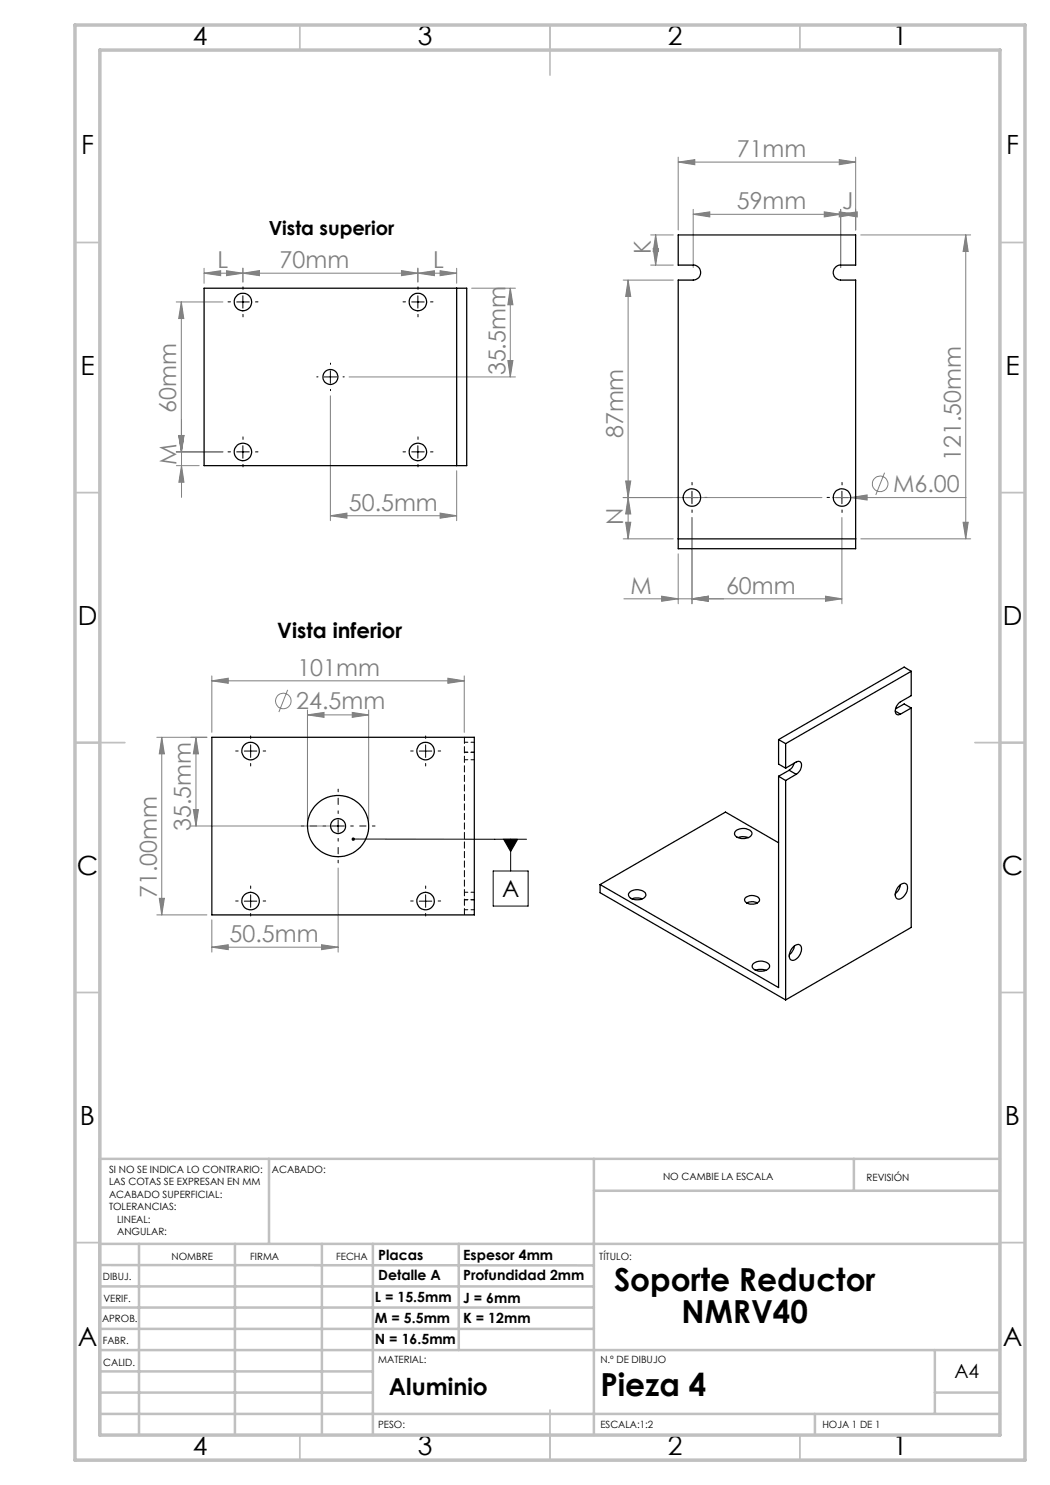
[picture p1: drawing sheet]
<svg xmlns="http://www.w3.org/2000/svg" width="210mm" height="297mm" viewBox="0 0 210 297" stroke-linecap="round" stroke-linejoin="round" font-family="sans-serif">
<g fill="none" stroke="#808080" stroke-width=".2">
<path d="M135.6 32.4l3.4-.5v1zM135.6 31.4v14.6M135.6 32.4h35.5M167.9 31.9l3.2 .5-3.2 .5zM171.1 31.4v14.6M40.8 54.6l3.3-.5v1zM40.8 53.7v3M45.3 54.1l3.3 .5-3.3 .5zM48.6 54.6l3.3-.5v1zM48.6 53.6v2.8M80.3 54.1l3.3 .5-3.3 .5zM83.6 54.6l3.3-.5v1z"/>
<path d="M83.6 53.6v2.8M88 54.1l3.3 .5-3.3 .5zM91.3 54.6h-50.5M91.3 53.7v3M94.3 57.6h8.8M102.1 57.6l.5 3.4h-1zM102.1 57.6v17.8M124.6 56h10.1M125.6 56l.6 3.3h-1.1zM125.6 56v51.8M130.1 47h4.6M130.1 53h4.6"/>
<path d="M130.6 49.7h1.1l-.6 3.3zM131.1 47l.6 3.3h-1.1zM131.1 47v6M138.6 42.9l3.4-.5v1zM138.6 41.9v11.6M138.6 42.9h32.5M164.9 42.4l3.2 .5-3.2 .5zM167.9 42.4l3.2 .5-3.2 .5zM168.1 42.9l3.4-.5v1zM168.1 41.9v11.6M172.2 47h21.9M193.1 47l.5 3.3h-1z"/>
<path d="M193.1 47v60.8M35.2 60.4h9.4M36.3 60.4l.5 3.3h-1.1zM36.3 60.4v30M66.1 79.2v24.9M69.8 75.4h33.3M101.6 72.1h1l-.5 3.3zM35.2 90.4h9.4M35.3 93.1h4.5M35.7 87.1h1.1l-.5 3.3zM35.8 87.1h1l-.5 3.3zM36.3 93.1l.5 3.3h-1z"/>
<path d="M36.3 84v15.5M91.3 94.2v9.9M124.6 99.5h39.8M125.1 96.2h1.1l-.6 3.3zM125.6 99.5l.6 3.3h-1.1zM166.7 99.5h26.5M170.1 99.5l3.3-.5v1zM176.9 94.5l-1.7 4.5M66.1 103.1l3.3-.5v1zM66.1 103.1h25.2M88 102.6l3.3 .5-3.3 .5zM124.6 107.8h10.1"/>
<path d="M124.8 119.8h43.6M125.1 104.5h1.1l-.6 3.3zM132.3 119.2l3.3 .6-3.3 .5zM135.6 110.8v10M138.4 103.5v17.3M138.4 119.8l3.3-.6v1.1zM165.1 119.2l3.3 .6-3.3 .5zM168.4 103.5v17.3M172.2 107.8h21.9M192.6 104.5h1l-.5 3.3zM42.4 136.2l3.2-.6v1.1zM42.4 135.2v11.3"/>
<path d="M42.4 136.2h50.5M57.5 138l-1.7 4.4M89.6 135.6l3.3 .6-3.3 .5zM92.9 135.2v11.3M31.4 147.5h10M32.3 147.5l.6 3.3h-1zM32.3 147.5v35.5M39.2 147.5l.5 3.3h-1zM39.2 147.5v17.7M61.5 143l3.3-.5v1zM61.5 142v22.2M61.5 143h12.2"/>
<path d="M70.4 142.5l3.3 .5-3.3 .5zM73.7 142v22.2M31.9 179.7h1l-.6 3.3zM38.2 165.2h28.4M38.7 161.9h1l-.5 3.3zM67.6 173.6v16.8M31.4 183h10M42.4 189.4l3.2-.5v1zM42.4 184v6.4M42.4 189.4h25.2M64.3 188.9l3.3 .5-3.3 .5z"/>
<circle cx="176" cy="96.8" r="1.56"/>
<circle cx="56.7" cy="140.2" r="1.56"/>
</g>
<g fill="none" stroke="#000" stroke-width=".2">
<path d="M48.6 59.2v2.4M83.6 59.2v2.4M47.3 60.4h2.5M64.8 75.4h2.5M66.1 74.2v2.5M82.3 60.4h2.5M47.3 90.4h2.5M48.6 89.1v2.5M82.3 90.4h2.5M83.6 89.1v2.5M137.1 99.5h2.5M138.4 98.2v2.5"/>
<path d="M167.1 99.5h2.6M168.4 98.2v2.5M48.9 150.2h2.5M50.1 149v2.5M83.9 150.2h2.5M85.1 149v2.5M50.1 179v2.5M66.4 165.2h2.5M67.6 164v2.5M70.7 167.8h34.6M85.1 179v2.5M98.6 174.2h7v7h-7z"/>
<path d="M100.7 167.8h2.8l-1.4 2.5zM102.1 167.8v6.4M48.9 180.2h2.5M83.9 180.2h2.5"/>
</g>
<g fill="none" stroke="#000" stroke-width=".2" stroke-dasharray="15.2 1.3 1.3 1.3">
<path d="M48.6 57.9v-.5M83.6 57.9v-.5M46.1 60.4h-.5M48.6 62.9v.5M51.1 60.4h.5M63.6 75.4h-.3M66.1 72.9v-.3M66.1 77.9v.2M68.6 75.4h.2M81.1 60.4h-.5M83.6 62.9v.5M86.1 60.4h.5"/>
<path d="M46.1 90.4h-.5M48.6 87.9v-.5M48.6 92.9v.5M51.1 90.4h.5M81.1 90.4h-.5M83.6 87.9v-.5M83.6 92.9v.5M86.1 90.4h.5M135.9 99.5h-.5M138.4 97v-.5M140.9 99.5h.5M165.9 99.5h-.5"/>
<path d="M168.4 97v-.5M170.9 99.5h.5M138.4 102v.5M168.4 102v.5M47.6 150.2h-.5M50.1 147.7v-.5M50.1 152.7v.5M52.6 150.2h.5M82.6 150.2h-.5M85.1 147.7v-.5M85.1 152.7v.5M87.6 150.2h.5"/>
<path d="M50.1 177.7v-.5M85.1 177.7v-.5M47.6 180.2h-.5M50.1 182.7v.5M52.6 180.2h.5M82.6 180.2h-.5M85.1 182.7v.5M87.6 180.2h.5"/>
</g>
<path d="M65.1 165.2h-4.8M67.6 162.7v-4.9M67.6 167.7v4.9M70.1 165.2h4.9" fill="none" stroke="#000" stroke-width=".2" stroke-dasharray="15.2 1.3 1.3 1.3" stroke-dashoffset="14.7"/>
<g fill="none" stroke="#c0c0c0" stroke-width=".35">
<path d="M60 5v5M110 5v10M160 5v5M15 48.5h5M200 48.5h5M15 98.5h5M200 98.5h5M15 148.5h10M195 148.5h10M15 198.5h5M200 198.5h5M15 248.5h5"/>
<path d="M200 248.5h5M60 287v5M110 282v10M160 287v5"/>
</g>
<g fill="none" stroke="#c0c0c0" stroke-width=".5">
<path d="M53.8 231.8v17M118.8 231.8v55.2M118.8 238.2h81.2M170.8 231.8v6.4M200 231.8h-180v55.2M20 248.8h180M20 257.3h98.8M20 253l98.8 .1M27.8 248.8v38.2M47 248.8v38.2M64.4 248.8v38.2M74.6 248.8v38.2"/>
<path d="M91.8 248.8v21.2M20 265.8h98.8M20 261.5h98.8M20 278.5h54.6M20 274.3h54.6M20 270h180M187 278.5h13M187 270v12.8M20 282.8h180M163 282.8v4.2"/>
</g>
<path d="M15 5h190v287h-190zM20 10h180v277h-180z" fill="none" stroke="#c0c0c0" stroke-width=".7"/>
<path d="M100.7 167.8l1.4 2.5 1.4-2.5zM70.4 167.6l-.1 .2h.4h-.4a.34 .34 0 0 0 .4 .4 .34 .34 0 0 0 .3-.5 .34 .34 0 0 0-.6-.1z" fill="#000"/>
<g fill="#808080">
<path d="M170.1 99.5l3.3-.5v1z"/>
<path d="M64.3 188.9l3.3 .5-3.3 .5zM42.4 189.4l3.2-.5v1z"/>
<path d="M61.5 143l3.3-.5v1zM70.4 142.5l3.3 .5-3.3 .5zM138.4 119.8l3.3-.6v1.1zM165.1 119.2l3.3 .6-3.3 .5zM138.6 42.9l3.4-.5v1zM164.9 42.4l3.2 .5-3.2 .5zM168.1 42.9l3.4-.5v1zM167.9 42.4l3.2 .5-3.2 .5zM135.6 32.4l3.4-.5v1zM167.9 31.9l3.2 .5-3.2 .5zM48.6 54.6l3.3-.5v1zM80.3 54.1l3.3 .5-3.3 .5z"/>
<path d="M66.1 103.1l3.3-.5v1zM88 102.6l3.3 .5-3.3 .5zM83.6 54.6l3.3-.5v1zM88 54.1l3.3 .5-3.3 .5z"/>
<path d="M40.8 54.6l3.3-.5v1zM45.3 54.1l3.3 .5-3.3 .5z"/>
<path d="M138.4 119.8l3.3-.6v1.1zM132.3 119.2l3.3 .6-3.3 .5z"/>
<path d="M31.9 179.7h1l-.6 3.3zM32.3 147.5l.6 3.3h-1z"/>
<path d="M38.7 161.9h1l-.5 3.3zM39.2 147.5l.5 3.3h-1zM192.6 104.5h1l-.5 3.3zM193.1 47l.5 3.3h-1z"/>
<path d="M101.6 72.1h1l-.5 3.3zM102.1 57.6l.5 3.4h-1z"/>
<path d="M131.1 47l.6 3.3h-1.1zM130.6 49.7h1.1l-.6 3.3zM125.6 56l.6 3.3h-1.1zM125.1 96.2h1.1l-.6 3.3zM125.6 99.5l.6 3.3h-1.1zM125.1 104.5h1.1l-.6 3.3zM36.3 60.4l.5 3.3h-1.1zM35.7 87.1h1.1l-.5 3.3zM35.8 87.1h1l-.5 3.3zM36.3 93.1l.5 3.3h-1z"/>
<path d="M42.4 136.2l3.2-.6v1.1zM89.6 135.6l3.3 .6-3.3 .5z"/>
</g>
<g fill="none" stroke="#000" stroke-width=".25">
<path d="M40.8 57.6h52.5v35.5h-52.5zM91.3 57.6v35.5M135.6 47h35.5v6h-3a1.5 1.5 0 0 0-1.5 1.5 1.5 1.5 0 0 0 1.5 1.5h3v53.7h-35.5v-53.7h3a1.5 1.5 0 0 0 1.5-1.5 1.5 1.5 0 0 0-1.5-1.5h-3zM135.6 107.8h35.5M182.2 134.3v4.8l-2.1 1.3a1.88 1.88 0 0 0-.8 2.5l.4 .1 .4-.2M182.2 134.3l-1.4-.9-25.1 14.5M182.2 134.3l-25.1 14.4M42.4 147.5h52.5v35.5h-52.5zM155.7 147.9l1.4 .8M155.7 147.9v4.9l1.4 .8M155.7 155.3v42.2l-35.7-20.6M155.7 155.3l1.4 .8"/>
<path d="M157.1 153.6l2.1-1.2a.73 .73 0 0 1 1 .1 .73 .73 0 0 1 .1 .9l-.2 .6-.9 .9M157.1 148.7v4.9M157.1 156.1v43.9M157.8 154.1l1.4 .8M157.8 154.1l-2.1 1.2M158.8 152.6l-.3 .9-.7 .6M159.2 154.9l-2.1 1.2M179 142.2l1.1 .6M182.2 141.6v43.9l-25.1 14.5M182.2 141.6l-2.1 1.2M182.2 141.6l-1.4-.8-1.7 1M120 176.9v1.6l37.1 21.5"/>
<path d="M125.9 178.4a2.34 2.34 0 0 1 3.2 .2 .99 .99 0 0 1-1 1.3 2.24 2.24 0 0 1-2.4-.7v-.4zM126.4 179.8l.6-.2 1.4 .2M147.1 166.2a2.39 2.39 0 0 1 3.2 .2 1 1 0 0 1-1 1.2 2.14 2.14 0 0 1-2.4-.7v-.4zM147.6 167.5l.9-.2 1.2 .2M149.2 179.5a2.09 2.09 0 0 1 2.7 .2 1.25 1.25 0 0 1-1.8 1.1 .94 .94 0 0 1-1.1-1.2zM155.7 168.6l-10.6-6.2-25.1 14.5M179.8 177.2a.94 .94 0 0 1 .8-.5 .94 .94 0 0 1 .9 .5 2.47 2.47 0 0 1-1.7 2.6 .97 .97 0 0 1-.7-1.4zM180.1 176.9a2.66 2.66 0 0 1-1 1.8M149.4 180.6a2.39 2.39 0 0 1 2.1 0M150.7 192.7a2.27 2.27 0 0 1 3.2 .4 1.38 1.38 0 0 1-1.7 1.1 1.55 1.55 0 0 1-1.8-1zM151.2 194.1l.5-.2 1.5 .2M158.8 189.3a.88 .88 0 0 1 1.2-.3 .88 .88 0 0 1 .3 1.2 2.13 2.13 0 0 1-1.9 1.8 1.18 1.18 0 0 1-.4-1.7z"/>
<path d="M158.9 189.2a3.1 3.1 0 0 1-1 1.8"/>
<circle cx="48.6" cy="60.4" r="1.76"/>
<circle cx="66.1" cy="75.4" r="1.5"/>
<circle cx="83.6" cy="60.4" r="1.76"/>
<circle cx="48.6" cy="90.4" r="1.75"/>
<circle cx="83.6" cy="90.4" r="1.75"/>
<circle cx="138.4" cy="99.5" r="1.76"/>
<circle cx="168.4" cy="99.5" r="1.75"/>
<circle cx="50.1" cy="150.2" r="1.75"/>
<circle cx="85.1" cy="150.2" r="1.75"/>
<circle cx="67.6" cy="165.2" r="1.5"/>
<circle cx="67.6" cy="165.2" r="6.1"/>
<circle cx="50.1" cy="180.2" r="1.75"/>
<circle cx="85.1" cy="180.2" r="1.75"/>
</g>
<path d="M92.9 182.9v-35.5" fill="none" stroke="#000" stroke-width=".2" stroke-dasharray="1.3 .6"/>
<path d="M92.9 151.9h2M94.9 150.4h-2M94.9 148.4h-2M94.9 179.9h-2M94.9 178.4h-2M92.9 181.9h2" fill="none" stroke="#000" stroke-width=".2" stroke-dasharray="1.3 .6" stroke-dashoffset=".6"/>
<g font-size="6.3">
<text x="122.8" y="258.3">Soporte Reductor</text>
<text x="136.3" y="264.6">NMRV40</text>
<text x="120.1" y="279.2">Pieza 4</text>
</g>
<g font-size="5.3">
<text x="38.5" y="9">4</text>
<text x="83.5" y="9">3</text>
<text x="133.6" y="9">2</text>
<text x="178.6" y="9">1</text>
<text x="16.2" y="30.7">F</text>
<text x="201.2" y="30.7">F</text>
<text x="16.1" y="75">E</text>
<text x="201.1" y="75">E</text>
<text x="15.5" y="125">D</text>
<text x="200.5" y="125">D</text>
<text x="15.4" y="175">C</text>
<text x="200.4" y="175">C</text>
<text x="16" y="225">B</text>
<text x="201" y="225">B</text>
<text x="15.5" y="269.2">A</text>
<text x="200.5" y="269.2">A</text>
<text x="38.5" y="291">4</text>
<text x="83.5" y="291">3</text>
<text x="133.6" y="291">2</text>
<text x="178.6" y="291">1</text>
</g>
<g font-size="4.7" fill="#808080">
<text x="147.4" y="31.4">71mm</text>
<text x="147.4" y="41.8">59mm</text>
<text x="168.4" y="41.8">J</text>
<text x="43.5" y="53.6">L</text>
<text x="55.9" y="53.6">70mm</text>
<text x="86.6" y="53.6">L</text>
<text x="130.1" y="50.8" transform="rotate(-90 130.1 50.8)">K</text>
<text x="101.1" y="75.1" transform="rotate(-90 101.1 75.1)">35.5mm</text>
<text x="35.3" y="82.5" transform="rotate(-90 35.3 82.5)">60mm</text>
<text x="124.6" y="87.7" transform="rotate(-90 124.6 87.7)">87mm</text>
<text x="35.3" y="93" transform="rotate(-90 35.3 93)">M</text>
<text x="192.1" y="92.2" transform="rotate(-90 192.1 92.2)">121.50mm</text>
<text x="178.6" y="98.5">M6.00</text>
<text x="69.8" y="102.1">50.5mm</text>
<text x="124.6" y="104.9" transform="rotate(-90 124.6 104.9)">N</text>
<text x="126.1" y="118.7">M</text>
<text x="145.2" y="118.7">60mm</text>
<text x="59.5" y="135.1">101mm</text>
<text x="59.2" y="141.9">24.5mm</text>
<text x="38.2" y="166.2" transform="rotate(-90 38.2 166.2)">35.5mm</text>
<text x="31.4" y="179.6" transform="rotate(-90 31.4 179.6)">71.00mm</text>
<text x="45.9" y="188.4">50.5mm</text>
</g>
<g font-size="4.7">
<text x="100.4" y="179.5">A</text>
<text x="77.8" y="278.9">Aluminio</text>
</g>
<text font-size="4.2" x="55.5" y="127.6">Vista inferior</text>
<g font-size="3.9">
<text x="53.7" y="47.1">Vista superior</text>
<text x="190.9" y="275.5">A4</text>
</g>
<g font-size="2.8">
<text x="75.7" y="252">Placas</text>
<text x="92.6" y="252">Espesor 4mm</text>
<text x="75.7" y="256">Detalle A</text>
<text x="92.6" y="256">Profundidad 2mm</text>
<text x="75" y="260.4">L = 15.5mm</text>
<text x="92.6" y="260.6">J = 6mm</text>
<text x="75" y="264.6">M = 5.5mm</text>
<text x="75" y="268.8">N = 16.5mm</text>
<text x="92.6" y="264.6">K = 12mm</text>
</g>
<g font-size="2">
<text x="21.8" y="234.6">SI NO SE INDICA LO CONTRARIO:</text>
<text x="21.8" y="237.1">LAS COTAS SE EXPRESAN EN MM</text>
<text x="21.8" y="239.6">ACABADO SUPERFICIAL:</text>
<text x="54.4" y="234.6">ACABADO:</text>
<text x="132.6" y="236">NO CAMBIE LA ESCALA</text>
<text x="173.3" y="236.2">REVISIÓN</text>
<text x="21.8" y="242.1">TOLERANCIAS:</text>
<text x="23.4" y="244.6">LINEAL:</text>
<text x="23.4" y="247.1">ANGULAR:</text>
<text x="34.3" y="252">NOMBRE</text>
<text x="50" y="251.9">FIRMA</text>
<text x="67.2" y="251.9">FECHA</text>
<text x="119.9" y="251.9">TÍTULO:</text>
<text x="20.6" y="256.1">DIBUJ.</text>
<text x="20.7" y="260.3">VERIF.</text>
<text x="20.4" y="264.4">APROB.</text>
<text x="20.5" y="268.8">FABR.</text>
<text x="20.7" y="273.1">CALID.</text>
<text x="75.6" y="272.5">MATERIAL:</text>
<text x="120.1" y="272.5">N.º DE DIBUJO</text>
<text x="75.6" y="285.5">PESO:</text>
<text x="120.1" y="285.6">ESCALA:1:2</text>
<text x="164.5" y="285.6">HOJA 1 DE 1</text>
</g>
</svg>
